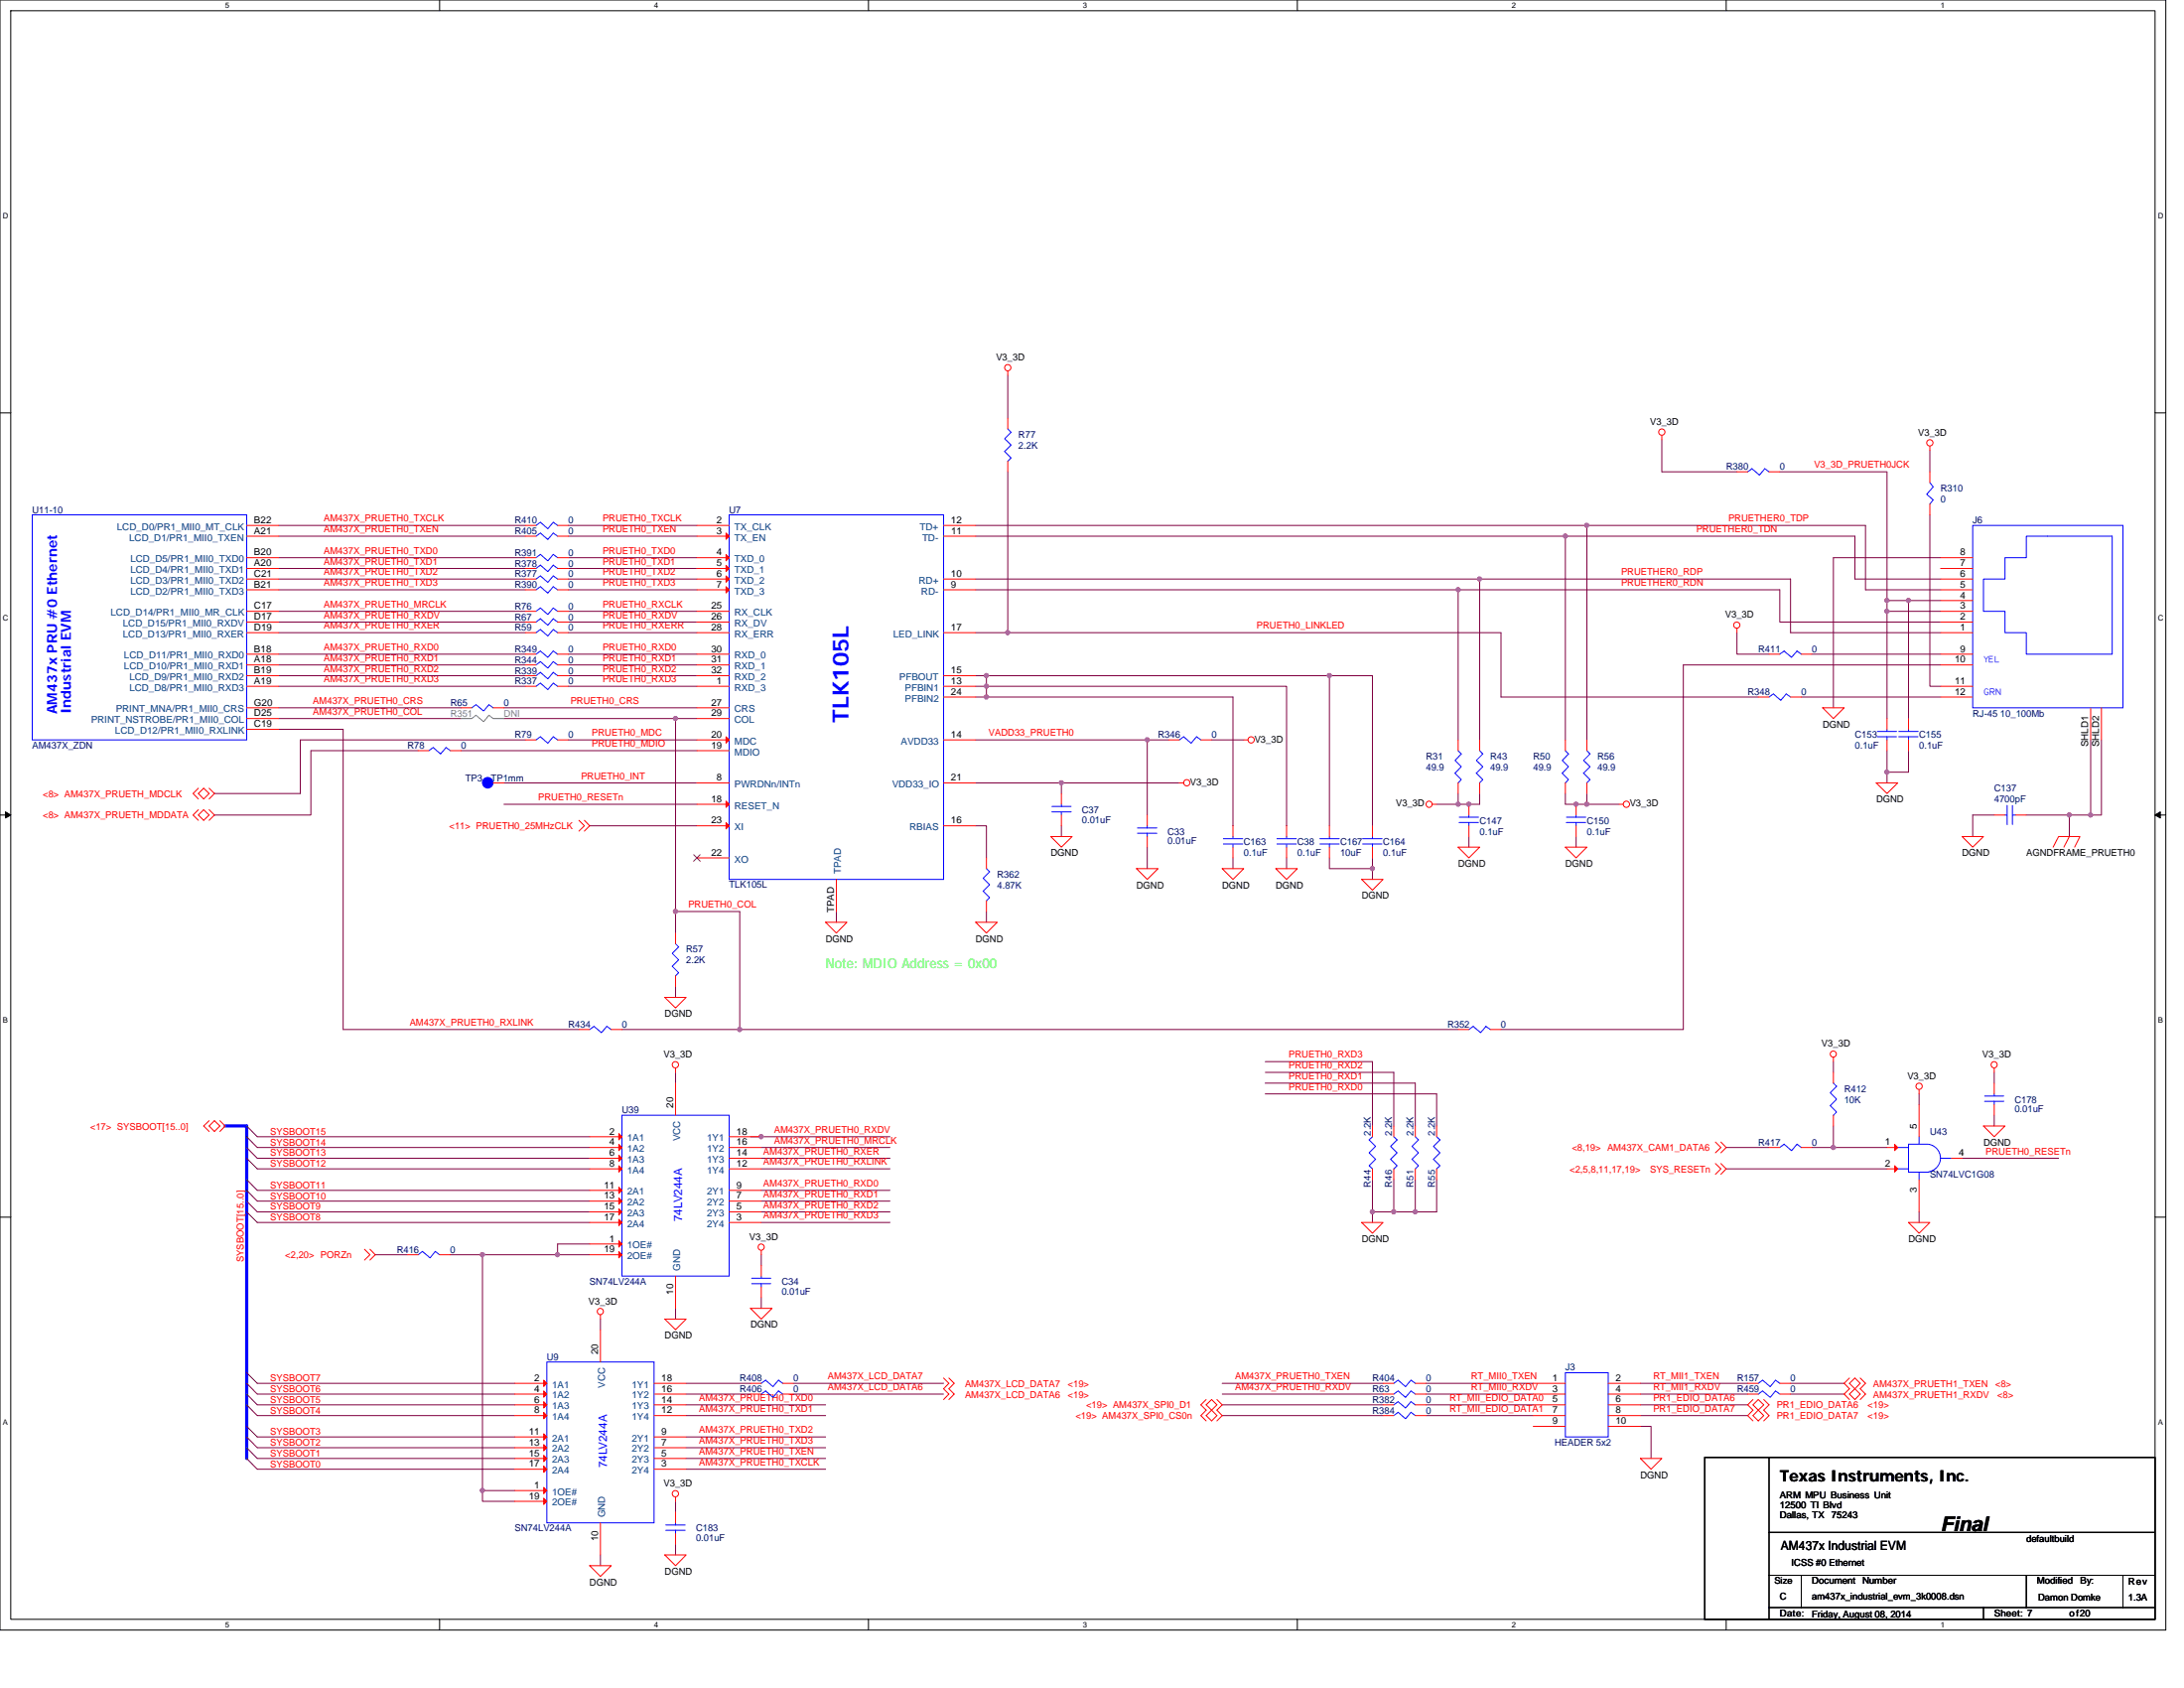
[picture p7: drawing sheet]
<svg xmlns="http://www.w3.org/2000/svg" width="279mm" height="216mm" viewBox="0 0 279 216" stroke-linecap="round" stroke-linejoin="round" font-family="sans-serif">
<path d="M0 0h277.1v208.5h-277.1zM1.4 1.4h274.3v205.7h-274.3z" fill="none" stroke="#000" stroke-width=".13"/>
<g fill="#fff">
<path d="M28.8 .1h.6v1.1h-.6z"/>
<path d="M28.8 207.3h.6v1.1h-.6z"/>
</g>
<path d="M56.2 0v1.4M56.2 207.1v1.4" fill="none" stroke="#000" stroke-width=".13"/>
<g fill="#fff">
<path d="M83.7 .1h.5v1.1h-.5z"/>
<path d="M83.7 207.3h.5v1.1h-.5z"/>
</g>
<path d="M111.1 0v1.4M111.1 207.1v1.4" fill="none" stroke="#000" stroke-width=".13"/>
<g fill="#fff">
<path d="M138.5 .1h.6v1.1h-.6z"/>
<path d="M138.5 207.3h.6v1.1h-.6z"/>
</g>
<path d="M166 0v1.4M166 207.1v1.4" fill="none" stroke="#000" stroke-width=".13"/>
<g fill="#fff">
<path d="M193.4 .1h.6v1.1h-.6z"/>
<path d="M193.4 207.3h.6v1.1h-.6z"/>
</g>
<path d="M220.8 0v1.4M220.8 207.1v1.4" fill="none" stroke="#000" stroke-width=".13"/>
<g fill="#fff">
<path d="M248.3 .1h.5v1.1h-.5z"/>
<path d="M248.3 207.3h.5v1.1h-.5z"/>
<path d="M.4 27.1h.7v1.1h-.7z"/>
<path d="M276.1 27.1h.7v1.1h-.7z"/>
<path d="M.4 78.5h.7v1.1h-.7z"/>
<path d="M276.1 78.5h.7v1.1h-.7z"/>
</g>
<path d="M0 52.8h1.4M275.7 52.8h1.4" fill="none" stroke="#000" stroke-width=".13"/>
<g fill="#fff">
<path d="M.4 130h.6v1.1h-.6z"/>
<path d="M276.1 130h.6v1.1h-.6z"/>
</g>
<path d="M0 104.2h1.4M275.7 104.2h1.4" fill="none" stroke="#000" stroke-width=".13"/>
<path d="M.7 103.8l.7 .4-.7 .4zM275.7 104.2l.7-.4v.8z" fill="#000" stroke="#000" stroke-width=".13"/>
<g fill="#fff">
<path d="M.4 181.4h.6v1.1h-.6z"/>
<path d="M276.1 181.4h.6v1.1h-.6z"/>
</g>
<path d="M0 155.7h1.4M275.7 155.7h1.4M218.1 186.4h57.6v20.7h-57.6zM226.3 186.4v20.6M226.3 196h49.4M226.3 201.5h49.4M226.3 205.6h49.4M230.4 201.5v4.1M253.7 205.6v1.4M259.2 201.5v4.1M271.6 201.5v4.1" fill="none" stroke="#000" stroke-width=".13"/>
<g fill="none" stroke="#800040" stroke-width=".13">
<path d="M128.9 48v5.5M212.6 56.2v4.1h9.6M246.9 57.6v2.7M35.7 67.2h31.5M35.7 68.6h31.5M35.7 71.3h31.5M35.7 72.7h31.5M35.7 74.1h31.5M35.7 75.4h31.5M35.7 78.2h31.5M35.7 79.6h31.5M72.7 75.4h16.5"/>
<path d="M72.7 67.2h16.5M72.7 74.1h16.5M72.7 71.3h16.5M72.7 72.7h16.5M72.7 78.2h16.5M72.7 68.6h16.5M72.7 79.6h16.5M124.8 67.2h78.2M124.8 68.6h75.5M124.8 74.1h64.5M124.8 75.4h61.7M128.9 60.3v20.6"/>
<path d="M186.5 75.4v19.2M186.5 75.4h41.2v4.2h20.6M189.3 74.1v20.5M189.3 74.1h39.8v6.8h19.2M200.3 68.6h37v5.5h11M200.3 68.6v26M203 67.2v27.4M203 67.2h35.7v8.2h9.6M227.7 60.3h13.7v16.5M241.4 76.8h2.8M241.4 76.8v1.4M241.4 78.2v13.7"/>
<path d="M241.4 78.2h6.9M244.2 76.8v15.1M244.2 76.8h4.1M246.9 65.8v22h1.4M248.3 71.3h-13.8v19.2M35.7 91.9h23.3M35.7 85h31.5M35.7 83.7h31.5M35.7 87.8h31.5M35.7 86.4h31.5M35.7 80.9h31.5M35.7 90.5h23.3"/>
<path d="M35.7 93.3h8.2v38.4h30.2M53.5 96h-13.7v8.2h-12.4M59 96h30.2M64.5 90.5h24.7M64.5 91.9h21.9M67.2 94.6h-28.8v6.9h-11M72.7 83.7h16.5M72.7 86.4h16.5M72.7 87.8h16.5M72.7 80.9h16.5M72.7 94.6h16.5M72.7 85h16.5"/>
<path d="M86.4 91.9v24.7M86.4 91.9h2.8M124.8 94.6h22v9.6M124.8 80.9h4.1M124.8 87.8h1.4M124.8 86.4h1.4v1.4M124.8 89.2h1.4M126.2 89.2h31.5v16.4M126.2 87.8v1.4M126.2 87.8h38.4v17.8M126.2 86.4h43.9v19.2M128.9 80.9h63.1v8.3h32.9"/>
<path d="M146.8 94.6h2.7M155 94.6h4.1M170.1 86.4h5.5v19.2M222.2 80.9v2.8h4.1M230.4 89.2h17.9M231.8 83.7h16.5M241.4 98.8v1.3M241.4 96v2.8M244.2 96v2.8h-2.8M248.3 85h-33v46.7h-23.3M267.5 94.6v9.6M268.8 94.6v9.6h-1.3"/>
<path d="M64.5 100.1h24.7M64.5 102.9h24.7M75.4 105.6h13.8M86.4 116.6v2.7M86.4 116.6h8.2v15.1M107 116.6v1.4M124.8 100.1h11M124.8 105.6h1.4v4.1M126.2 116.6v1.4M135.8 100.1h15.1M135.8 105.6v1.4M135.8 100.1v1.4"/>
<path d="M146.8 108.4v2.7M157.7 109.7v1.4M164.6 109.7v1.4M170.1 109.7v1.4h5.5v1.4M175.6 109.7v1.4M183.8 102.9h2.7M186.5 101.5v1.4M187.9 107v1.4M189.3 101.5v1.4h-2.8M200.3 101.5v1.4h2.7M201.6 107v1.4M203 101.5v1.4"/>
<path d="M203 102.9h4.1M255.1 104.2h-2.7v2.8M259.2 104.2h5.5M264.7 104.2h2.8M264.7 104.2v2.8M79.6 131.7h15M86.4 126.2v1.4M86.4 137.2v1.3M94.6 131.7h91.9M161.9 135.8h13.7v8.2M161.9 139.9h21.9v4.1M161.9 138.5h19.2v5.5"/>
<path d="M161.9 137.2h16.4v6.8M234.5 135.8v1.4M245.5 139.9v1.4M255.1 137.2v1.3M31.6 150.9l1.3 1.4h42.5M31.6 153.6l1.3 1.4h42.5M31.6 155l1.3 1.4h42.5M31.6 152.3l1.3 1.3h42.5M31.6 144l1.3 1.4h42.5M31.6 145.4l1.3 1.4h42.5M31.6 146.8l1.3 1.3h42.5M31.6 148.1l1.3 1.4h42.5"/>
<path d="M75.4 159.1h-4.1v1.4M96 145.4h17.9M97.4 146.8h16.5M97.4 148.1h16.5M97.4 152.3h16.5M97.4 155h16.5M97.4 156.4h16.5M97.4 153.6h16.5M97.4 149.5h16.5M175.6 155h2.7M175.6 155v1.4M175.6 150.9v4.1"/>
<path d="M178.3 150.9v4.1M178.3 155h2.8M181.1 150.9v4.1M183.8 150.9v4.1h-2.7M220.8 146.8h5.5M220.8 149.5h20.6M231.8 146.8h2.7M234.5 144v2.8M234.5 146.8h6.9M245.5 155v1.4M251 148.1h12.4M255.1 142.6v1.4"/>
<path d="M31.6 179.7l1.3 1.4h32.9M31.6 178.3l1.3 1.4h32.9M31.6 176.9l1.3 1.4h32.9M31.6 175.6l1.3 1.3h32.9M48 160.5h4.1M57.6 160.5h4.1M61.7 160.5v30.1M61.7 160.5h9.6M71.3 160.5h4.1M76.8 168.7v1.4M86.4 167.3v1.4M87.8 179.7h17.8"/>
<path d="M87.8 178.3h8.2M87.8 176.9h8.2M97.4 160.5v1.4M97.4 166v1.3M101.5 178.3h19.2M101.5 176.9h19.2M156.4 176.9h20.5M156.4 178.3h20.5M156.4 179.7h20.5M182.4 176.9h13.8M182.4 178.3h13.8M182.4 179.7h13.8"/>
<path d="M209.9 179.7h13.7M209.9 176.9h13.7M209.9 178.3h13.7M229.1 176.9h6.8M229.1 178.3h6.8M31.6 182.4l1.3 1.4h32.9M31.6 183.8l1.3 1.4h32.9M31.6 185.2l1.3 1.3h32.9M31.6 186.5l1.3 1.4h32.9M61.7 190.6v1.4h4.1M61.7 190.6h4.1M76.8 198.9v1.4"/>
<path d="M86.4 192v1.4M86.4 197.5v1.4M87.8 183.8h17.8M87.8 185.2h17.8M87.8 186.5h17.8M87.8 187.9h17.8M87.8 181.1h17.8M156.4 181.1h20.5M182.4 181.1h13.8M209.9 182.4h1.3v4.1M209.9 181.1h13.7"/>
</g>
<g fill="#f0f" stroke="#f0f" stroke-width=".13">
<circle cx="146.8" cy="94.6" r=".27"/>
<circle cx="126.2" cy="87.8" r=".27"/>
<circle cx="126.2" cy="89.1" r=".27"/>
<circle cx="201.6" cy="102.9" r=".27"/>
<circle cx="203" cy="102.9" r=".27"/>
<circle cx="267.4" cy="104.2" r=".27"/>
<circle cx="264.7" cy="104.2" r=".27"/>
<circle cx="186.5" cy="102.9" r=".27"/>
<circle cx="187.9" cy="102.9" r=".27"/>
<circle cx="241.4" cy="78.2" r=".27"/>
<circle cx="241.4" cy="76.8" r=".27"/>
<circle cx="244.1" cy="76.8" r=".27"/>
<circle cx="241.4" cy="98.8" r=".27"/>
<circle cx="234.5" cy="146.8" r=".27"/>
<circle cx="135.8" cy="100.1" r=".27"/>
<circle cx="175.6" cy="111.1" r=".27"/>
<circle cx="126.2" cy="86.4" r=".27"/>
<circle cx="170.1" cy="86.4" r=".27"/>
<circle cx="86.4" cy="116.6" r=".27"/>
<circle cx="203" cy="67.2" r=".27"/>
<circle cx="200.2" cy="68.6" r=".27"/>
<circle cx="189.3" cy="74" r=".27"/>
<circle cx="186.5" cy="75.4" r=".27"/>
<circle cx="128.9" cy="80.9" r=".27"/>
<circle cx="175.6" cy="155" r=".27"/>
<circle cx="181" cy="155" r=".27"/>
<circle cx="178.3" cy="155" r=".27"/>
<circle cx="97.4" cy="145.4" r=".27"/>
<circle cx="71.3" cy="160.5" r=".27"/>
<circle cx="61.7" cy="160.5" r=".27"/>
<circle cx="61.7" cy="190.6" r=".27"/>
<circle cx="86.4" cy="91.9" r=".27"/>
<circle cx="94.6" cy="131.7" r=".27"/>
</g>
<path d="M28.8 144h2.8v42.5" fill="none" stroke="#00f" stroke-width=".4"/>
<g fill="none" stroke="#f00" stroke-width=".13">
<path d="M128.9 47.5v.5M128.9 53.5v1.4M128.9 59v1.3M212.6 55.7v.5M246.9 57.1v.5M31.6 67.2h4.1M31.6 68.6h4.1M31.6 75.4h4.1M31.6 74.1h4.1M31.6 72.7h4.1M31.6 71.3h4.1M31.6 78.2h4.1"/>
<path d="M31.6 79.6h4.1M67.2 74.1h1.4M67.2 67.2h1.4M67.2 79.6h1.4M67.2 72.7h1.4M67.2 71.3h1.4M67.2 75.4h1.4M67.2 68.6h1.4M67.2 78.2h1.4M71.3 74.1h1.4M71.3 67.2h1.4M71.3 79.6h1.4"/>
<path d="M71.3 72.7h1.4M71.3 71.3h1.4M71.3 75.4h1.4M71.3 68.6h1.4M71.3 78.2h1.4M89.2 67.2h4.1M89.2 68.6h4.1M89.2 71.3h4.1M89.2 72.7h4.1M89.2 74.1h4.1M89.2 75.4h4.1M89.2 78.2h4.1"/>
<path d="M89.2 79.6h4.1M120.7 67.2h4.1M120.7 68.6h4.1M120.7 74.1h4.1M120.7 75.4h4.1M222.2 60.3h1.4M226.3 60.3h1.4M246.9 60.3v1.4M246.9 64.5v1.3M248.3 79.6h4.1M248.3 78.2h4.1M248.3 76.8h4.1"/>
<path d="M248.3 75.4h4.1M248.3 74.1h4.1M248.3 72.7h4.1M248.3 71.3h4.1M31.6 87.8h4.1M31.6 86.4h4.1M31.6 85h4.1M31.6 83.7h4.1M31.6 93.3h4.1M31.6 80.9h4.1M31.6 91.9h4.1M31.6 90.5h4.1"/>
<path d="M53.5 96h1.4M57.6 96h1.4M59 90.5h1.3M63.1 90.5h1.4M67.2 85h1.4M67.2 83.7h1.4M67.2 87.8h1.4M67.2 80.9h1.4M67.2 94.6h1.4M67.2 86.4h1.4M71.3 85h1.4M71.3 83.7h1.4"/>
<path d="M71.3 87.8h1.4M71.3 80.9h1.4M71.3 94.6h1.4M71.3 86.4h1.4M89.2 80.9h4.1M89.2 83.7h4.1M89.2 85h4.1M89.2 86.4h4.1M89.2 87.8h4.1M89.2 90.5h4.1M89.2 91.9h4.1M89.2 94.6h4.1"/>
<path d="M89.2 96h4.1M120.7 80.9h4.1M120.7 86.4h4.1M120.7 87.8h4.1M120.7 89.2h4.1M120.7 94.6h4.1M149.5 94.6h1.4M153.6 94.6h1.4M159.1 94.6h.6M186.5 94.6v1.4M189.3 94.6v1.4M200.3 94.6v1.4"/>
<path d="M203 94.6v1.4M222.2 80.4v.5M224.9 89.2h1.4M226.3 83.7h1.4M229.1 89.2h1.3M230.4 83.7h1.4M233.2 90.5h2.7l-1.4 1.4zM241.4 91.9v1.4M241.4 94.6v1.4M244.2 91.9v1.4M244.2 94.6v1.4M248.3 80.9h4.1"/>
<path d="M248.3 83.7h4.1M248.3 85h4.1M248.3 87.8h4.1M248.3 89.2h4.1M267.5 90.5v4.1M268.8 90.5v4.1M25.4 101.5l.7-.7 .7 .7-.7 .7zM25.4 104.2l.7-.6 .7 .6-.7 .7zM25.4 100.8l-.7 .7 .7 .7M25.4 103.6l-.7 .6 .7 .7M26.8 100.8l.6 .7-.6 .7M26.8 103.6l.6 .6-.6 .7"/>
<path d="M63.1 100.1h1.4M74.1 104.9l.7 .7-.7 .7M74.8 104.9l.6 .7-.6 .7M86.4 119.3v1.4M89.2 102.9h4.1M89.2 100.1h4.1M89.2 105.6h4.1M89.2 109.7h4.1M105.6 118h2.8l-1.4 1.3zM107 112.5v4.1M120.7 105.6h4.1M120.7 100.1h4.1"/>
<path d="M124.8 118h2.8l-1.4 1.3zM126.2 109.7v1.4M126.2 115.2v1.4M134.4 107h2.8l-1.4 1.4zM135.8 101.5v1.4M135.8 104.2v1.4M145.4 111.1h2.7l-1.3 1.4zM146.8 104.2v1.4M146.8 107v1.4M150.9 100.1h.5M156.4 111.1h2.7l-1.4 1.4zM157.7 105.6v1.4"/>
<path d="M157.7 108.4v1.3M163.2 111.1h2.8l-1.4 1.4zM164.6 105.6v1.4M164.6 108.4v1.3M170.1 105.6v1.4M170.1 108.4v1.3M174.2 112.5h2.7l-1.3 1.4zM175.6 105.6v1.4M175.6 108.4v1.3M183.2 102.9h.6M186.5 108.4h2.8l-1.4 1.3zM186.5 100.1v1.4"/>
<path d="M187.9 102.9v1.3M187.9 105.6v1.4M189.3 100.1v1.4M200.3 108.4h2.7l-1.4 1.3zM200.3 100.1v1.4M201.6 102.9v1.3M201.6 105.6v1.4M203 100.1v1.4M207.1 102.9h.6M240 100.1h2.8l-1.4 1.4zM251 107h2.7l-1.3 1.4zM255.1 104.2h1.4"/>
<path d="M257.9 104.2h1.3M262.7 108.4l.7-1.4h2.7l-.7 1.4M264.7 107l-.7 1.4M74.1 131.7h1.3M78.2 131.7h1.4M85 127.6h2.8l-1.4 1.3zM86.4 136.6v.6M86.4 138.5v4.1M86.4 124.8v1.4M186.5 131.7h1.4M190.6 131.7h1.4M234.5 135.2v.6"/>
<path d="M234.5 137.2v1.3M245.5 139.4v.5M255.1 136.6v.6M255.1 138.5v1.4M26.8 143.3l-.7 .7 .7 .7M26.8 144l.6-.7 .7 .7-.7 .7zM28.1 143.3l.7 .7-.7 .7M46.6 159.8l.7 .7-.7 .7M47.3 159.8l.7 .7-.7 .7M75.4 145.4h4.2M75.4 146.8h4.2M75.4 148.1h4.2"/>
<path d="M75.4 149.5h4.2M75.4 159.1h4.2M75.4 152.3h4.2M75.4 153.6h4.2M75.4 155h4.2M75.4 156.4h4.2M93.3 152.3h4.1M93.3 153.6h4.1M93.3 155h4.1M93.3 156.4h4.1M93.3 145.4h4.1M93.3 146.8h4.1"/>
<path d="M93.3 148.1h4.1M93.3 149.5h4.1M97.4 159.9v.6M174.2 156.4h2.7l-1.3 1.3zM175.6 144v1.4M175.6 149.5v1.4M178.3 144v1.4M178.3 149.5v1.4M181.1 144v1.4M181.1 149.5v1.4M183.8 144v1.4M183.8 149.5v1.4"/>
<path d="M219.5 148.8l.7 .7-.7 .7M219.5 146.1l.7 .7-.7 .6M220.2 148.8l.6 .7-.6 .7M220.2 146.1l.6 .7-.6 .6M226.3 146.8h1.4M230.4 146.8h1.4M234.5 142.6v1.4M241.4 146.8h1.4M241.4 149.5h1.4M244.2 156.4h2.7l-1.4 1.3zM245.5 150.9v4.1M245.5 141.3v4.1"/>
<path d="M249.6 148.1h1.4M253.7 144h2.8l-1.4 1.4zM255.1 141.3v1.3M52.1 160.5h1.4M56.2 160.5h1.4M65.8 176.9h4.2M65.8 178.3h4.2M65.8 179.7h4.2M75.4 160.5h4.2M76.8 168.2v.5M76.8 170.1v4.1M83.7 176.9h4.1"/>
<path d="M83.7 178.3h4.1M83.7 179.7h4.1M85 168.7h2.8l-1.4 1.4zM86.4 163.2v4.1M96 176.9h1.4M96 178.3h1.4M96 167.3h2.8l-1.4 1.4zM97.4 161.9v1.3M97.4 164.6v1.4M100.1 176.9h1.4M100.1 178.3h1.4M120.7 176.3l.7 .6-.7 .7 .7 .7-.7 .7"/>
<path d="M121.4 176.3l.7 .6-.7 .7 .7 .7-.7 .7M154.3 179l-.7 .7 .7 .7-.7 .7 .7 .6M154.3 179.7l.7-.7 .7 .7-.7 .7zM155.7 179l.7 .7-.7 .7 .7 .7-.7 .6M176.9 178.3h1.4M176.9 179.7h1.4M176.9 176.9h1.4M181.1 178.3h1.3M181.1 179.7h1.3M181.1 176.9h1.3M196.2 176.9h4.1M196.2 178.3h4.1"/>
<path d="M196.2 179.7h4.1M205.7 176.9h4.2M205.7 178.3h4.2M205.7 179.7h4.2M223.6 178.3h1.3M223.6 176.9h1.3M224.3 179.7l.6-.7 .7 .7-.7 .7zM224.3 179l-.7 .7 .7 .7-.7 .7 .7 .6M225.6 179l.7 .7-.7 .7 .7 .7-.7 .6M227.7 178.3h1.4M227.7 176.9h1.4M236.6 178.3l.7-.7 .7 .7-.7 .7z"/>
<path d="M236.6 176.9l.7-.6 .7 .6-.7 .7zM236.6 176.3l-.7 .6 .7 .7-.7 .7 .7 .7M238 176.3l.7 .6-.7 .7 .7 .7-.7 .7M65.8 181.1h4.2M65.8 190.6h4.2M65.8 183.8h4.2M65.8 192h4.2M65.8 185.2h4.2M65.8 186.5h4.2M65.8 187.9h4.2M76.8 194.8v4.1M83.7 183.8h4.1"/>
<path d="M83.7 185.2h4.1M83.7 186.5h4.1M83.7 187.9h4.1M83.7 181.1h4.1M85 198.9h2.8l-1.4 1.4zM86.4 191.5v.5M86.4 193.4v1.4M86.4 196.2v1.3M155 180.4l.7 .7-.7 .6-.7-.6zM176.9 181.1h1.4M181.1 181.1h1.3M196.2 181.1h4.1"/>
<path d="M196.2 182.4h4.1M205.7 181.1h4.2M205.7 182.4h4.2M209.9 186.5h2.7l-1.4 1.4zM224.9 180.4l.7 .7-.7 .6-.6-.6zM75.4 200.3h2.8l-1.4 1.3z"/>
<circle cx="128.9" cy="47" r=".4"/>
<circle cx="212.6" cy="55.3" r=".4"/>
<circle cx="246.9" cy="56.6" r=".4"/>
<circle cx="222.2" cy="80" r=".4"/>
<circle cx="160.1" cy="94.6" r=".4"/>
<circle cx="151.8" cy="100.1" r=".4"/>
<circle cx="182.8" cy="102.9" r=".4"/>
<circle cx="208.1" cy="102.9" r=".4"/>
<circle cx="86.4" cy="136.2" r=".4"/>
<circle cx="234.5" cy="134.8" r=".39"/>
<circle cx="245.5" cy="138.9" r=".4"/>
<circle cx="255.1" cy="136.2" r=".4"/>
<circle cx="97.4" cy="159.5" r=".4"/>
<circle cx="76.8" cy="167.7" r=".4"/>
<circle cx="86.4" cy="191" r=".4"/>
</g>
<g fill="none" stroke="#00f" stroke-width=".13">
<path d="M128.9 54.9l.4 .4-.8 .8 .8 .8-.8 .8 .8 .9-.4 .4M4.1 65.8h27.5v28.8h-27.5zM68.6 74.1l.5-.4 1 .8 .7-.8 .5 .4M68.6 67.2l.5-.4 1 .8 .7-.8 .5 .4M68.6 79.6l.5-.5 1 .9 .7-.9 .5 .5M68.6 72.7l.5-.4 1 .8 .7-.8 .5 .4M68.6 71.3l.5-.4 1 .8 .7-.8 .5 .4M68.6 75.4l.5-.4 1 .9 .7-.9 .5 .4M68.6 68.6l.5-.4 1 .8 .7-.8 .5 .4M68.6 78.2l.5-.4 1 .8 .7-.8 .5 .4M93.3 65.8h27.4v46.7h-27.4zM223.6 60.3l.5-.4 1 .9 .7-.9 .5 .4"/>
<path d="M246.9 61.7l.4 .6-.8 .9 .8 .7-.4 .6M252.4 67.2h19.2v23.3h-19.2zM253.7 74.1h2.8v-2.8h2.7v-2.7h11v15.1h-11v-2.8h-2.7v-2.7h-2.8zM57.6 96l-.5-.4-.7 .8-1-.8-.5 .4M60.3 90.5l.6-.4 1 .8 .6-.8 .6 .4M68.6 85l.5-.4 1 .8 .7-.8 .5 .4M68.6 83.7l.5-.4 1 .8 .7-.8 .5 .4M68.6 87.8l.5-.4 1 .8 .7-.8 .5 .4M68.6 80.9l.5-.4 1 .8 .7-.8 .5 .4M68.6 86.4l.5-.4 1 .8 .7-.8 .5 .4M71.3 94.6l-.5-.4-.7 .9-1-.9-.5 .4M153.6 94.6l-.5-.4-.7 .9-1-.9-.5 .4"/>
<path d="M186.5 96l.4 .4-.8 .9 .8 .8-.8 .8 .8 .8-.4 .4M189.3 96l.4 .4-.8 .9 .8 .8-.8 .8 .8 .8-.4 .4M200.3 96l.4 .4-.8 .9 .8 .8-.8 .8 .8 .8-.4 .4M203 96l.4 .4-.8 .9 .8 .8-.8 .8 .8 .8-.4 .4M226.3 89.2l.6-.4 .9 .8 .7-.8 .6 .4M227.7 83.7l.5-.4 1 .8 .7-.8 .5 .4M240.2 94.2h2.4M240.2 93.6h2.4M241.4 93.3v.3M241.4 94.2v.4M242.9 94.2h2.5M242.9 93.6h2.5"/>
<path d="M244.2 93.3v.3M244.2 94.2v.4M126.2 111.1l.4 .4-.8 .8 .8 .9-.8 .8 .8 .8-.4 .4M134.6 103.8h2.4M134.6 103.1h2.4M135.8 102.9v.2M135.8 103.8v.4M145.5 106.6h2.5M145.5 105.9h2.5M146.8 105.6v.3M146.8 106.6v.4M156.5 107.9h2.5"/>
<path d="M156.5 107.3h2.5M157.7 107v.3M157.7 107.9v.5M163.4 107.9h2.4M163.4 107.3h2.4M164.6 107v.3M164.6 107.9v.5M168.8 107.9h2.5M168.8 107.3h2.5M170.1 107v.3M170.1 107.9v.5M174.3 107.9h2.5"/>
<path d="M174.3 107.3h2.5M175.6 107v.3M175.6 107.9v.5M186.7 105.2h2.4M186.7 104.5h2.4M187.9 104.2v.3M187.9 105.2v.4M200.4 105.2h2.5M200.4 104.5h2.5M201.6 104.2v.3M201.6 105.2v.4M256.5 104.2h.3"/>
<path d="M256.8 103v2.5M257.5 103v2.5M257.5 104.2h.4M78.2 131.7l-.6-.4-.7 .8-.9-.8-.6 .4M86.4 120.7l.4 .4-.8 .8 .8 .9-.8 .8 .8 .8-.4 .4M190.6 131.7l-.5-.4-.7 .8-.9-.8-.6 .4M234.5 138.5l.4 .4-.8 .9 .8 .8-.8 .8 .8 .8-.4 .4M255.1 139.9v.3M79.6 142.6h13.7v20.6h-13.7zM175.6 145.4l-.4 .4 .8 .8-.8 .8 .8 .9-.8 .8 .4 .4M178.3 145.4l.4 .4-.8 .8 .8 .8-.8 .9 .8 .8-.4 .4M181.1 145.4l.4 .4-.9 .8 .9 .8-.9 .9 .9 .8-.4 .4"/>
<path d="M183.8 145.4l.4 .4-.8 .8 .8 .8-.8 .9 .8 .8-.4 .4M230.4 146.8l-.5-.5-.7 .9-1-.9-.5 .5M242.8 146.8h1.4M242.8 149.5h1.4M245.5 145.4v.9M245.5 149.9v1M246.7 149.9a1.78 1.78 0 0 0 1.5-1.8 1.78 1.78 0 0 0-1.6-1.8h-2.4v3.6h2.6M248.3 148.1h1.3M253.9 140.9h2.4M253.9 140.2h2.4M255.1 140.9v.4M56.2 160.5l-.5-.4-.7 .8-1-.8-.5 .4"/>
<path d="M70 174.2h13.7v20.6h-13.7zM96.2 164.2h2.4M96.2 163.5h2.4M97.4 163.2v.3M97.4 164.2v.4M100.1 176.9l-.5-.4-.7 .9-1-.9-.5 .4M100.1 178.3l-.5-.4-.7 .8-1-.8-.5 .4M181.1 178.3l-.6-.4-.7 .8-.9-.8-.6 .4M181.1 179.7l-.6-.4-.7 .8-.9-.8-.6 .4M181.1 176.9l-.6-.4-.7 .9-.9-.9-.6 .4M200.3 175.6h5.4v8.2h-5.4zM227.7 178.3l-.6-.4-.6 .8-1-.8-.6 .4"/>
<path d="M227.7 176.9l-.6-.4-.6 .9-1-.9-.6 .4M85.2 195.7h2.5M85.2 195.1h2.5M86.4 194.8v.3M86.4 195.7v.5M181.1 181.1l-.6-.5-.7 .9-.9-.9-.6 .5"/>
</g>
<g fill="#f00" stroke="#f00" stroke-width=".13">
<path d="M242.4 146.4l.4 .4-.4 .4z"/>
<path d="M242.4 149.1l.4 .4-.4 .4z"/>
<path d="M69.6 176.5l.4 .4-.4 .4z"/>
<path d="M69.6 177.9l.4 .4-.4 .4z"/>
<path d="M69.6 179.3l.4 .4-.4 .4z"/>
<path d="M69.6 180.7l.4 .4-.4 .4z"/>
<path d="M69.6 190.2l.4 .4-.4 .5z"/>
<path d="M69.6 183.4l.4 .4-.4 .4z"/>
<path d="M69.6 191.6l.4 .4-.4 .4z"/>
<path d="M69.6 184.8l.4 .4-.4 .4z"/>
<path d="M69.6 186.1l.4 .4-.4 .4z"/>
<path d="M69.6 187.5l.4 .4-.4 .4z"/>
<path d="M92.9 68.2l.4 .4-.4 .4z"/>
<path d="M92.9 70.9l.4 .4-.4 .4z"/>
<path d="M92.9 72.3l.4 .4-.4 .4z"/>
<path d="M92.9 73.7l.4 .4-.4 .4z"/>
<path d="M92.9 75l.4 .4-.4 .4z"/>
<path d="M92.9 102.5l.4 .4-.4 .4z"/>
<path d="M92.9 105.2l.4 .4-.4 .4z"/>
<path d="M92.9 94.2l.4 .4-.4 .4z"/>
<path d="M79.2 145l.4 .4-.4 .4z"/>
<path d="M79.2 146.4l.4 .4-.4 .4z"/>
<path d="M79.2 147.7l.4 .4-.4 .4z"/>
<path d="M79.2 149.1l.4 .4-.4 .4z"/>
<path d="M79.2 158.7l.4 .4-.4 .4z"/>
<path d="M79.2 151.8l.4 .5-.4 .4z"/>
<path d="M79.2 160.1l.4 .4-.4 .4z"/>
<path d="M79.2 153.2l.4 .4-.4 .4z"/>
<path d="M79.2 154.6l.4 .4-.4 .4z"/>
<path d="M79.2 156l.4 .4-.4 .4z"/>
</g>
<path d="M59 91.9h1.3l.6-.4 1 .8 .6-.8 .6 .4h1.4" fill="none" stroke="#808080" stroke-width=".13"/>
<path d="M88.8 109.3l.8 .9M89.6 109.3l-.9 .9" fill="none" stroke="#804000" stroke-width=".13"/>
<circle cx="62.4" cy="100.1" r=".68" fill="#00f" stroke="#00f" stroke-width=".13"/>
<text font-size="2.9" fill="#00f" x="108.5" y="92.5" transform="rotate(-90 108.5 92.5)">TLK105L</text>
<text font-size="2.6" x="248.3" y="195.8">Final</text>
<text font-size="2" x="227.7" y="189.5">Texas Instruments, Inc.</text>
<g font-size="1.8" fill="#00f">
<text x="7.3" y="91.4" transform="rotate(-90 7.3 91.4)">AM437x PRU #0 Ethernet</text>
<text x="9.1" y="91.4" transform="rotate(-90 9.1 91.4)">Industrial EVM</text>
</g>
<text font-size="1.7" fill="#0f0" x="105.6" y="123.8">Note: MDIO Address = 0x00</text>
<text font-size="1.6" x="227.8" y="198.2">AM437x Industrial EVM</text>
<g font-size="1.5" fill="#00f">
<text x="87.2" y="156.2" transform="rotate(-90 87.2 156.2)">74LV244A</text>
<text x="77.6" y="187.8" transform="rotate(-90 77.6 187.8)">74LV244A</text>
</g>
<g font-size="1.2">
<text x="127.4" y="46.1">V3_3D</text>
<text x="211.1" y="54.3">V3_3D</text>
<text x="245.4" y="55.7">V3_3D</text>
<text x="32.5" y="66.9">B22</text>
<text x="32.5" y="68.3">A21</text>
<text x="32.5" y="71">B20</text>
<text x="91.7" y="66.9">2</text>
<text x="91.7" y="68.3">3</text>
<text x="91.7" y="71">4</text>
<text x="121.7" y="66.9">12</text>
<text x="121.7" y="68.3">11</text>
<text x="250.7" y="71">8</text>
<text x="32.5" y="77.9">C17</text>
<text x="32.5" y="75.1">B21</text>
<text x="32.5" y="73.8">C21</text>
<text x="32.5" y="72.4">A20</text>
<text x="91" y="77.9">25</text>
<text x="91.7" y="72.4">5</text>
<text x="91.7" y="73.8">6</text>
<text x="91.7" y="75.1">7</text>
<text x="121.7" y="75.1">9</text>
<text x="121.7" y="73.8">10</text>
<text x="250.7" y="77.9">3</text>
<text x="250.7" y="76.5">4</text>
<text x="250.7" y="75.1">5</text>
<text x="250.7" y="73.8">6</text>
<text x="250.7" y="72.4">7</text>
<text x="32.5" y="80.6">D19</text>
<text x="32.5" y="79.3">D17</text>
<text x="32.5" y="83.4">B18</text>
<text x="91" y="79.3">26</text>
<text x="91" y="80.6">28</text>
<text x="91" y="83.4">30</text>
<text x="121.7" y="80.6">17</text>
<text x="220.7" y="79">V3_3D</text>
<text x="250.7" y="80.6">1</text>
<text x="250.7" y="79.3">2</text>
<text x="250.7" y="83.4">9</text>
<text x="32.5" y="87.5">A19</text>
<text x="32.5" y="86.1">B19</text>
<text x="32.5" y="84.8">A18</text>
<text x="91" y="84.8">31</text>
<text x="91" y="86.1">32</text>
<text x="91.7" y="87.5">1</text>
<text x="121.7" y="86.1">15</text>
<text x="121.7" y="87.5">13</text>
<text x="121.7" y="88.9">24</text>
<text x="250.1" y="84.8">10</text>
<text x="250.1" y="87.5">11</text>
<text x="250.1" y="88.9">12</text>
<text x="32.5" y="91.6">D25</text>
<text x="32.5" y="93">C19</text>
<text x="32.5" y="90.2">G20</text>
<text x="91" y="90.2">27</text>
<text x="91" y="91.6">29</text>
<text x="91" y="94.3">20</text>
<text x="91" y="95.7">19</text>
<text x="121.7" y="94.3">14</text>
<text x="160.5" y="95">V3_3D</text>
<text x="233.2" y="93">DGND</text>
<text x="267.2" y="95.5" transform="rotate(-90 267.2 95.5)">SHLD1</text>
<text x="268.5" y="95.5" transform="rotate(-90 268.5 95.5)">SHLD2</text>
<text x="91.7" y="99.8">8</text>
<text x="121.7" y="99.8">21</text>
<text x="152.3" y="100.4">V3_3D</text>
<text x="91" y="102.6">18</text>
<text x="91" y="105.3">23</text>
<text x="121.7" y="105.3">16</text>
<text x="178.6" y="103.2">V3_3D</text>
<text x="208.5" y="103.2">V3_3D</text>
<text x="240" y="102.6">DGND</text>
<text x="91" y="109.4">22</text>
<text x="134.4" y="109.5">DGND</text>
<text x="145.4" y="113.6">DGND</text>
<text x="156.4" y="113.6">DGND</text>
<text x="163.2" y="113.6">DGND</text>
<text x="186.5" y="110.8">DGND</text>
<text x="200.3" y="110.8">DGND</text>
<text x="251" y="109.5">DGND</text>
<text x="259.2" y="109.5">AGNDFRAME_PRUETH0</text>
<text x="106.7" y="116.8" transform="rotate(-90 106.7 116.8)">TPAD</text>
<text x="174.2" y="115">DGND</text>
<text x="105.6" y="120.5">DGND</text>
<text x="124.8" y="120.5">DGND</text>
<text x="85" y="130">DGND</text>
<text x="84.9" y="135.3">V3_3D</text>
<text x="233" y="133.9">V3_3D</text>
<text x="253.6" y="135.3">V3_3D</text>
<text x="86.1" y="141.7" transform="rotate(-90 86.1 141.7)">20</text>
<text x="244" y="138">V3_3D</text>
<text x="77.9" y="145.1">2</text>
<text x="77.9" y="146.5">4</text>
<text x="77.9" y="147.8">6</text>
<text x="77.9" y="149.2">8</text>
<text x="94.2" y="145.1">18</text>
<text x="94.2" y="146.5">16</text>
<text x="94.2" y="147.8">14</text>
<text x="94.2" y="149.2">12</text>
<text x="241.2" y="146.5">1</text>
<text x="241.2" y="149.2">2</text>
<text x="245.2" y="144.4" transform="rotate(-90 245.2 144.4)">5</text>
<text x="250.6" y="147.8">4</text>
<text x="253.7" y="146.5">DGND</text>
<text x="77.3" y="152">11</text>
<text x="77.3" y="153.3">13</text>
<text x="77.3" y="154.7">15</text>
<text x="94.2" y="152">9</text>
<text x="94.2" y="153.3">7</text>
<text x="94.2" y="154.7">5</text>
<text x="245.2" y="152.5" transform="rotate(-90 245.2 152.5)">3</text>
<text x="77.3" y="160.2">19</text>
<text x="77.3" y="156.1">17</text>
<text x="77.9" y="158.8">1</text>
<text x="94.2" y="156.1">3</text>
<text x="95.9" y="158.6">V3_3D</text>
<text x="174.2" y="158.9">DGND</text>
<text x="244.2" y="158.9">DGND</text>
<text x="75.3" y="166.8">V3_3D</text>
<text x="86.1" y="165.6" transform="rotate(-90 86.1 165.6)">10</text>
<text x="76.5" y="173.2" transform="rotate(-90 76.5 173.2)">20</text>
<text x="85" y="171.2">DGND</text>
<text x="96" y="169.8">DGND</text>
<text x="68.3" y="176.6">2</text>
<text x="68.3" y="178">4</text>
<text x="68.3" y="179.4">6</text>
<text x="84.6" y="176.6">18</text>
<text x="84.6" y="178">16</text>
<text x="84.6" y="179.4">14</text>
<text x="198.6" y="176.6">1</text>
<text x="198.6" y="178">3</text>
<text x="198.6" y="179.4">5</text>
<text x="206.7" y="176.6">2</text>
<text x="206.7" y="178">4</text>
<text x="206.7" y="179.4">6</text>
<text x="67.6" y="183.5">11</text>
<text x="67.6" y="184.9">13</text>
<text x="68.3" y="180.8">8</text>
<text x="84.6" y="183.5">9</text>
<text x="84.6" y="184.9">7</text>
<text x="84.6" y="180.8">12</text>
<text x="198.6" y="180.8">7</text>
<text x="198.6" y="182.1">9</text>
<text x="206.7" y="180.8">8</text>
<text x="206.7" y="182.1">10</text>
<text x="67.6" y="191.7">19</text>
<text x="67.6" y="186.2">15</text>
<text x="67.6" y="187.6">17</text>
<text x="68.3" y="190.4">1</text>
<text x="84.6" y="186.2">5</text>
<text x="84.6" y="187.6">3</text>
<text x="84.9" y="190.1">V3_3D</text>
<text x="209.9" y="189">DGND</text>
<text x="227.7" y="191.6">ARM MPU Business Unit</text>
<text x="76.5" y="197.1" transform="rotate(-90 76.5 197.1)">10</text>
<text x="227.7" y="192.9">12500 TI Blvd</text>
<text x="227.7" y="194.2">Dallas, TX</text>
<text x="234.3" y="194.2">75243</text>
<text x="259.2" y="197.3">defaultbuild</text>
<text x="75.4" y="202.8">DGND</text>
<text x="85" y="201.4">DGND</text>
<text x="227" y="202.6">Size</text>
<text x="229.2" y="200.3">ICSS #0 Ethernet</text>
<text x="231.8" y="202.6">Document</text>
<text x="238.3" y="202.6">Number</text>
<text x="260.6" y="202.6">Modified</text>
<text x="266.1" y="202.6">By:</text>
<text x="272.3" y="202.8">Rev</text>
<text x="227.7" y="206.7">Date:</text>
<text x="227.7" y="204.5">C</text>
<text x="231.8" y="206.9">Friday, August 08, 2014</text>
<text x="231.8" y="204.5">am437x_industrial_evm_3k0008.dsn</text>
<text x="255.1" y="206.7">Sheet: 7</text>
<text x="260.8" y="204.7">Damon Domke</text>
<text x="264.7" y="206.7">of20</text>
<text x="272.3" y="204.7">1.3A</text>
</g>
<g font-size="1.2" fill="#000080">
<text x="130.3" y="56">R77</text>
<text x="130.3" y="57.4">2.2K</text>
<text x="4.1" y="65.6">U11-10</text>
<text x="93.3" y="65.6">U7</text>
<text x="220.8" y="60.1">R380</text>
<text x="227.7" y="60.1">0</text>
<text x="248.3" y="62.8">R310</text>
<text x="248.3" y="64.2">0</text>
<text x="65.8" y="67">R410</text>
<text x="65.8" y="71.1">R391</text>
<text x="65.8" y="68.3">R405</text>
<text x="72.7" y="67">0</text>
<text x="72.7" y="71.1">0</text>
<text x="72.7" y="68.3">0</text>
<text x="252.4" y="67">J6</text>
<text x="65.8" y="73.8">R377</text>
<text x="65.8" y="72.5">R378</text>
<text x="65.8" y="75.2">R390</text>
<text x="65.8" y="77.9">R76</text>
<text x="72.7" y="73.8">0</text>
<text x="72.7" y="72.5">0</text>
<text x="72.7" y="75.2">0</text>
<text x="72.7" y="77.9">0</text>
<text x="65.8" y="79.3">R67</text>
<text x="65.8" y="83.4">R349</text>
<text x="65.8" y="80.7">R59</text>
<text x="72.7" y="83.4">0</text>
<text x="72.7" y="79.3">0</text>
<text x="72.7" y="80.7">0</text>
<text x="224.9" y="83.4">R411</text>
<text x="231.8" y="83.4">0</text>
<text x="65.8" y="84.8">R344</text>
<text x="65.8" y="87.5">R337</text>
<text x="65.8" y="86.2">R339</text>
<text x="72.7" y="84.8">0</text>
<text x="72.7" y="87.5">0</text>
<text x="72.7" y="86.2">0</text>
<text x="223.6" y="88.9">R348</text>
<text x="230.4" y="88.9">0</text>
<text x="4.1" y="95.8">AM437X_ZDN</text>
<text x="52.1" y="95.8">R78</text>
<text x="57.6" y="90.3">R65</text>
<text x="59" y="95.8">0</text>
<text x="64.5" y="90.3">0</text>
<text x="65.8" y="94.4">R79</text>
<text x="72.7" y="94.4">0</text>
<text x="148.1" y="94.4">R346</text>
<text x="155" y="94.4">0</text>
<text x="237.3" y="94.4">C153</text>
<text x="237.3" y="95.8">0.1uF</text>
<text x="245.5" y="94.4">C155</text>
<text x="245.5" y="95.8">0.1uF</text>
<text x="252.4" y="91.7">RJ-45 10_100Mb</text>
<text x="59.5" y="99.9">TP3</text>
<text x="62.8" y="99.9">TP1mm</text>
<text x="182.4" y="97.1">R31</text>
<text x="182.4" y="98.5">49.9</text>
<text x="190.6" y="97.1">R43</text>
<text x="190.6" y="98.5">49.9</text>
<text x="196.2" y="97.1">R50</text>
<text x="196.2" y="98.5">49.9</text>
<text x="204.4" y="97.1">R56</text>
<text x="204.4" y="98.5">49.9</text>
<text x="255.1" y="101.3">C137</text>
<text x="138.4" y="104">C37</text>
<text x="138.4" y="105.2">0.01uF</text>
<text x="149.4" y="106.7">C33</text>
<text x="149.4" y="108">0.01uF</text>
<text x="189.3" y="105.4">C147</text>
<text x="189.3" y="106.7">0.1uF</text>
<text x="203" y="105.4">C150</text>
<text x="203" y="106.7">0.1uF</text>
<text x="255.1" y="102.6">4700pF</text>
<text x="93.3" y="113.6">TLK105L</text>
<text x="127.6" y="112.2">R362</text>
<text x="127.6" y="113.6">4.87K</text>
<text x="159.1" y="108.1">C163</text>
<text x="159.1" y="109.5">0.1uF</text>
<text x="166" y="108.1">C38</text>
<text x="166" y="109.5">0.1uF</text>
<text x="171.4" y="108.1">C167</text>
<text x="171.4" y="109.5">10uF</text>
<text x="176.9" y="108.1">C164</text>
<text x="176.9" y="109.5">0.1uF</text>
<text x="87.8" y="121.8">R57</text>
<text x="87.8" y="123.2">2.2K</text>
<text x="72.7" y="131.4">R434</text>
<text x="79.6" y="131.4">0</text>
<text x="185.2" y="131.4">R352</text>
<text x="192" y="131.4">0</text>
<text x="79.6" y="142.4">U39</text>
<text x="235.9" y="139.7">R412</text>
<text x="235.9" y="141">10K</text>
<text x="257.7" y="141">C178</text>
<text x="257.7" y="142.3">0.01uF</text>
<text x="175.3" y="145.3" transform="rotate(-90 175.3 145.3)">2.2K</text>
<text x="178.1" y="145.3" transform="rotate(-90 178.1 145.3)">2.2K</text>
<text x="180.8" y="145.3" transform="rotate(-90 180.8 145.3)">2.2K</text>
<text x="183.6" y="145.3" transform="rotate(-90 183.6 145.3)">2.2K</text>
<text x="224.9" y="146.5">R417</text>
<text x="231.8" y="146.5">0</text>
<text x="246.9" y="145.1">U43</text>
<text x="175.3" y="151.8" transform="rotate(-90 175.3 151.8)">R44</text>
<text x="178.1" y="151.8" transform="rotate(-90 178.1 151.8)">R46</text>
<text x="180.8" y="151.8" transform="rotate(-90 180.8 151.8)">R51</text>
<text x="183.6" y="151.8" transform="rotate(-90 183.6 151.8)">R55</text>
<text x="246.9" y="150.6">SN74LVC1G08</text>
<text x="50.8" y="160.2">R416</text>
<text x="57.6" y="160.2">0</text>
<text x="75.4" y="164.3">SN74LV244A</text>
<text x="100" y="164.3">C34</text>
<text x="100" y="165.6">0.01uF</text>
<text x="70" y="173.9">U9</text>
<text x="94.6" y="176.7">R408</text>
<text x="94.6" y="178.1">R406</text>
<text x="101.5" y="176.7">0</text>
<text x="101.5" y="178.1">0</text>
<text x="175.6" y="178.1">R63</text>
<text x="175.6" y="179.4">R382</text>
<text x="175.6" y="176.7">R404</text>
<text x="182.4" y="179.4">0</text>
<text x="182.4" y="176.7">0</text>
<text x="182.4" y="178.1">0</text>
<text x="200.3" y="175.3">J3</text>
<text x="222.2" y="178.1">R459</text>
<text x="222.2" y="176.7">R157</text>
<text x="229.1" y="178.1">0</text>
<text x="229.1" y="176.7">0</text>
<text x="175.6" y="180.8">R384</text>
<text x="182.4" y="180.8">0</text>
<text x="198.9" y="184.9">HEADER 5x2</text>
<text x="65.8" y="195.9">SN74LV244A</text>
<text x="89" y="195.9">C183</text>
<text x="89" y="197.1">0.01uF</text>
</g>
<g font-size="1.2" fill="#f00">
<text x="232.1" y="59.9">V3_3D_PRUETH0JCK</text>
<text x="41.4" y="66.7">AM437X_PRUETH0_TXCLK</text>
<text x="41.4" y="68.1">AM437X_PRUETH0_TXEN</text>
<text x="41.4" y="70.8">AM437X_PRUETH0_TXD0</text>
<text x="77.1" y="66.7">PRUETH0_TXCLK</text>
<text x="77.1" y="70.8">PRUETH0_TXD0</text>
<text x="77.1" y="68.1">PRUETH0_TXEN</text>
<text x="217" y="68.1">PRUETHER0_TDN</text>
<text x="221.1" y="66.7">PRUETHER0_TDP</text>
<text x="41.4" y="72.2">AM437X_PRUETH0_TXD1</text>
<text x="41.4" y="73.6">AM437X_PRUETH0_TXD2</text>
<text x="41.4" y="75">AM437X_PRUETH0_TXD3</text>
<text x="41.4" y="77.7">AM437X_PRUETH0_MRCLK</text>
<text x="77.1" y="75">PRUETH0_TXD3</text>
<text x="77.1" y="73.6">PRUETH0_TXD2</text>
<text x="77.1" y="72.2">PRUETH0_TXD1</text>
<text x="77.1" y="77.7">PRUETH0_RXCLK</text>
<text x="207.4" y="75">PRUETHER0_RDN</text>
<text x="207.4" y="73.6">PRUETHER0_RDP</text>
<text x="41.4" y="83.2">AM437X_PRUETH0_RXD0</text>
<text x="41.4" y="80.4">AM437X_PRUETH0_RXER</text>
<text x="41.4" y="79.1">AM437X_PRUETH0_RXDV</text>
<text x="77.1" y="83.2">PRUETH0_RXD0</text>
<text x="77.1" y="80.4">PRUETH0_RXERR</text>
<text x="77.1" y="79.1">PRUETH0_RXDV</text>
<text x="160.8" y="80.4">PRUETH0_LINKLED</text>
<text x="41.4" y="84.6">AM437X_PRUETH0_RXD1</text>
<text x="41.4" y="87.3">AM437X_PRUETH0_RXD3</text>
<text x="41.4" y="85.9">AM437X_PRUETH0_RXD2</text>
<text x="77.1" y="84.6">PRUETH0_RXD1</text>
<text x="77.1" y="85.9">PRUETH0_RXD2</text>
<text x="77.1" y="87.3">PRUETH0_RXD3</text>
<text x="40" y="91.4">AM437X_PRUETH0_COL</text>
<text x="40" y="90">AM437X_PRUETH0_CRS</text>
<text x="73" y="90">PRUETH0_CRS</text>
<text x="75.7" y="94.1">PRUETH0_MDC</text>
<text x="75.7" y="95.5">PRUETH0_MDIO</text>
<text x="126.5" y="94.1">VADD33_PRUETH0</text>
<text x="5.5" y="101.9">&lt;8&gt; AM437X_PRUETH_MDCLK</text>
<text x="74.3" y="99.7">PRUETH0_INT</text>
<text x="5.5" y="104.7">&lt;8&gt; AM437X_PRUETH_MDDATA</text>
<text x="57.5" y="106">&lt;11&gt; PRUETH0_25MHzCLK</text>
<text x="68.9" y="102.4">PRUETH0_RESETn</text>
<text x="88.1" y="116.1">PRUETH0_COL</text>
<text x="52.4" y="131.2">AM437X_PRUETH0_RXLINK</text>
<text x="164.9" y="135.3">PRUETH0_RXD3</text>
<text x="164.9" y="136.7">PRUETH0_RXD2</text>
<text x="164.9" y="138">PRUETH0_RXD1</text>
<text x="164.9" y="139.4">PRUETH0_RXD0</text>
<text x="11.5" y="144.5">&lt;17&gt; SYSBOOT[15..0]</text>
<text x="34.6" y="145.1">SYSBOOT15</text>
<text x="34.6" y="146.5">SYSBOOT14</text>
<text x="34.6" y="147.9">SYSBOOT13</text>
<text x="34.6" y="149.2">SYSBOOT12</text>
<text x="97.7" y="147.7">AM437X_PRUETH0_RXER</text>
<text x="97.7" y="149">AM437X_PRUETH0_RXLINK</text>
<text x="99" y="144.9">AM437X_PRUETH0_RXDV</text>
<text x="99" y="146.3">AM437X_PRUETH0_MRCLK</text>
<text x="200.8" y="149.9">&lt;2,5,8,11,17,19&gt;</text>
<text x="201.1" y="147.2">&lt;8,19&gt; AM437X_CAM1_DATA6</text>
<text x="211.1" y="149.9">SYS_RESETn</text>
<text x="254" y="147.7">PRUETH0_RESETn</text>
<text x="34.6" y="152">SYSBOOT11</text>
<text x="34.6" y="154.7">SYSBOOT9</text>
<text x="34.6" y="153.4">SYSBOOT10</text>
<text x="97.7" y="151.8">AM437X_PRUETH0_RXD0</text>
<text x="97.7" y="154.5">AM437X_PRUETH0_RXD2</text>
<text x="97.7" y="155.9">AM437X_PRUETH0_RXD3</text>
<text x="97.7" y="153.1">AM437X_PRUETH0_RXD1</text>
<text x="31.2" y="161.5" transform="rotate(-90 31.2 161.5)">SYSBOOT[15..0]</text>
<text x="34.6" y="156.1">SYSBOOT8</text>
<text x="36.5" y="160.9">&lt;2,20&gt; PORZn</text>
<text x="34.6" y="179.4">SYSBOOT5</text>
<text x="34.6" y="178">SYSBOOT6</text>
<text x="34.6" y="176.7">SYSBOOT7</text>
<text x="89.4" y="179.2">AM437X_PRUETH0_TXD0</text>
<text x="105.9" y="177.8">AM437X_LCD_DATA6</text>
<text x="105.9" y="176.4">AM437X_LCD_DATA7</text>
<text x="123.4" y="178.8">AM437X_LCD_DATA6</text>
<text x="123.4" y="177.4">AM437X_LCD_DATA7</text>
<text x="136.6" y="178.8">&lt;19&gt;</text>
<text x="136.6" y="177.4">&lt;19&gt;</text>
<text x="158" y="176.4">AM437X_PRUETH0_TXEN</text>
<text x="158" y="177.8">AM437X_PRUETH0_RXDV</text>
<text x="185.4" y="179.2">RT_MII_EDIO_DATA0</text>
<text x="188.2" y="176.4">RT_MII0_TXEN</text>
<text x="188.2" y="177.8">RT_MII0_RXDV</text>
<text x="211.5" y="176.4">RT_MII1_TXEN</text>
<text x="211.5" y="177.8">RT_MII1_RXDV</text>
<text x="211.5" y="179.2">PR1_EDIO_DATA6</text>
<text x="239.6" y="178.8">AM437X_PRUETH1_RXDV</text>
<text x="239.6" y="177.4">AM437X_PRUETH1_TXEN</text>
<text x="255.2" y="177.4">&lt;8&gt;</text>
<text x="255.5" y="178.8">&lt;8&gt;</text>
<text x="34.6" y="183.5">SYSBOOT3</text>
<text x="34.6" y="184.9">SYSBOOT2</text>
<text x="34.6" y="180.8">SYSBOOT4</text>
<text x="89.4" y="183.3">AM437X_PRUETH0_TXD2</text>
<text x="89.4" y="184.7">AM437X_PRUETH0_TXD3</text>
<text x="89.4" y="180.6">AM437X_PRUETH0_TXD1</text>
<text x="137.6" y="181.5">&lt;19&gt; AM437X_SPI0_CS0n</text>
<text x="138.9" y="180.1">&lt;19&gt; AM437X_SPI0_D1</text>
<text x="185.4" y="180.6">RT_MII_EDIO_DATA1</text>
<text x="211.5" y="180.6">PR1_EDIO_DATA7</text>
<text x="227.3" y="180.1">PR1_EDIO_DATA6</text>
<text x="227.3" y="181.5">PR1_EDIO_DATA7</text>
<text x="238.9" y="180.1">&lt;19&gt;</text>
<text x="238.9" y="181.5">&lt;19&gt;</text>
<text x="34.6" y="186.3">SYSBOOT1</text>
<text x="34.6" y="187.6">SYSBOOT0</text>
<text x="89.4" y="186.1">AM437X_PRUETH0_TXEN</text>
<text x="89.4" y="187.4">AM437X_PRUETH0_TXCLK</text>
</g>
<g font-size="1.2" fill="#004080">
<text x="15" y="67.8">LCD_D0/PR1_MII0_MT_CLK</text>
<text x="16.5" y="69.2">LCD_D1/PR1_MII0_TXEN</text>
<text x="16.7" y="71.9">LCD_D5/PR1_MII0_TXD0</text>
<text x="94" y="67.8">TX_CLK</text>
<text x="94" y="69.2">TX_EN</text>
<text x="94" y="71.9">TXD_0</text>
<text x="117.7" y="67.8">TD+</text>
<text x="118" y="69.2">TD-</text>
<text x="16.7" y="76">LCD_D2/PR1_MII0_TXD3</text>
<text x="16.7" y="74.6">LCD_D3/PR1_MII0_TXD2</text>
<text x="16.7" y="73.3">LCD_D4/PR1_MII0_TXD1</text>
<text x="94" y="73.3">TXD_1</text>
<text x="94" y="74.6">TXD_2</text>
<text x="94" y="76">TXD_3</text>
<text x="117.5" y="74.6">RD+</text>
<text x="117.9" y="76">RD-</text>
<text x="14.2" y="78.8">LCD_D14/PR1_MII0_MR_CLK</text>
<text x="15.7" y="81.5">LCD_D13/PR1_MII0_RXER</text>
<text x="15.7" y="80.1">LCD_D15/PR1_MII0_RXDV</text>
<text x="94" y="78.8">RX_CLK</text>
<text x="94" y="80.1">RX_DV</text>
<text x="94" y="81.5">RX_ERR</text>
<text x="114.3" y="81.5">LED_LINK</text>
<text x="15.9" y="85.6">LCD_D10/PR1_MII0_RXD1</text>
<text x="15.9" y="84.2">LCD_D11/PR1_MII0_RXD0</text>
<text x="16.6" y="88.3">LCD_D8/PR1_MII0_RXD3</text>
<text x="16.6" y="87">LCD_D9/PR1_MII0_RXD2</text>
<text x="94" y="84.2">RXD_0</text>
<text x="94" y="85.6">RXD_1</text>
<text x="94" y="87">RXD_2</text>
<text x="94" y="88.3">RXD_3</text>
<text x="115" y="87">PFBOUT</text>
<text x="115.8" y="88.3">PFBIN1</text>
<text x="115.8" y="89.7">PFBIN2</text>
<text x="11.6" y="92.5">PRINT_NSTROBE/PR1_MII0_COL</text>
<text x="14.7" y="93.9">LCD_D12/PR1_MII0_RXLINK</text>
<text x="14.8" y="91.1">PRINT_MNA/PR1_MII0_CRS</text>
<text x="94" y="91.1">CRS</text>
<text x="94" y="92.5">COL</text>
<text x="94" y="95.2">MDC</text>
<text x="115.3" y="95.2">AVDD33</text>
<text x="94" y="100.7">PWRDNn/INTn</text>
<text x="94" y="96.6">MDIO</text>
<text x="114.1" y="100.7">VDD33_IO</text>
<text x="94" y="103.4">RESET_N</text>
<text x="94" y="106.2">XI</text>
<text x="116.4" y="106.2">RBIAS</text>
<text x="94" y="110.3">XO</text>
<text x="107.6" y="111.8" transform="rotate(-90 107.6 111.8)">TPAD</text>
<text x="80.2" y="146">1A1</text>
<text x="80.2" y="147.3">1A2</text>
<text x="80.2" y="148.7">1A3</text>
<text x="87" y="146" transform="rotate(-90 87 146)">VCC</text>
<text x="90.4" y="146">1Y1</text>
<text x="90.4" y="147.3">1Y2</text>
<text x="90.4" y="148.7">1Y3</text>
<text x="80.2" y="150.1">1A4</text>
<text x="80.2" y="152.8">2A1</text>
<text x="80.2" y="154.2">2A2</text>
<text x="80.2" y="155.6">2A3</text>
<text x="90.4" y="152.8">2Y1</text>
<text x="90.4" y="154.2">2Y2</text>
<text x="90.4" y="155.6">2Y3</text>
<text x="90.4" y="150.1">1Y4</text>
<text x="80.2" y="159.7">1OE#</text>
<text x="80.2" y="161.1">2OE#</text>
<text x="80.2" y="156.9">2A4</text>
<text x="90.4" y="156.9">2Y4</text>
<text x="87" y="162.5" transform="rotate(-90 87 162.5)">GND</text>
<text x="70.6" y="177.5">1A1</text>
<text x="70.6" y="178.9">1A2</text>
<text x="77.4" y="177.5" transform="rotate(-90 77.4 177.5)">VCC</text>
<text x="80.8" y="177.5">1Y1</text>
<text x="80.8" y="178.9">1Y2</text>
<text x="70.6" y="180.3">1A3</text>
<text x="70.6" y="181.6">1A4</text>
<text x="70.6" y="184.4">2A1</text>
<text x="70.6" y="185.7">2A2</text>
<text x="80.8" y="184.4">2Y1</text>
<text x="80.8" y="185.7">2Y2</text>
<text x="80.8" y="180.3">1Y3</text>
<text x="80.8" y="181.6">1Y4</text>
<text x="70.6" y="191.2">1OE#</text>
<text x="70.6" y="187.1">2A3</text>
<text x="70.6" y="188.5">2A4</text>
<text x="80.8" y="187.1">2Y3</text>
<text x="80.8" y="188.5">2Y4</text>
<text x="70.6" y="192.6">2OE#</text>
<text x="77.4" y="194.1" transform="rotate(-90 77.4 194.1)">GND</text>
</g>
<g font-size="1.2" fill="#00f">
<text x="253.7" y="84.7">YEL</text>
<text x="253.7" y="88.9">GRN</text>
</g>
<g font-size="1.2" fill="#808080">
<text x="57.6" y="91.7">R351</text>
<text x="64.5" y="91.7">DNI</text>
</g>
<g font-size="1">
<text x="28.8" y="1">5</text>
<text x="83.7" y="1">4</text>
<text x="138.5" y="1">3</text>
<text x="193.4" y="1">2</text>
<text x="248.3" y="1">1</text>
<text x=".4" y="28">D</text>
<text x="276.1" y="28">D</text>
<text x=".4" y="79.4">C</text>
<text x="276.1" y="79.4">C</text>
<text x=".4" y="130.9">B</text>
<text x="276.1" y="130.9">B</text>
<text x=".4" y="182.3">A</text>
<text x="276.1" y="182.3">A</text>
<text x="28.8" y="208.2">5</text>
<text x="83.7" y="208.2">4</text>
<text x="138.5" y="208.2">3</text>
<text x="193.4" y="208.2">2</text>
<text x="248.3" y="208.2">1</text>
</g>
</svg>
